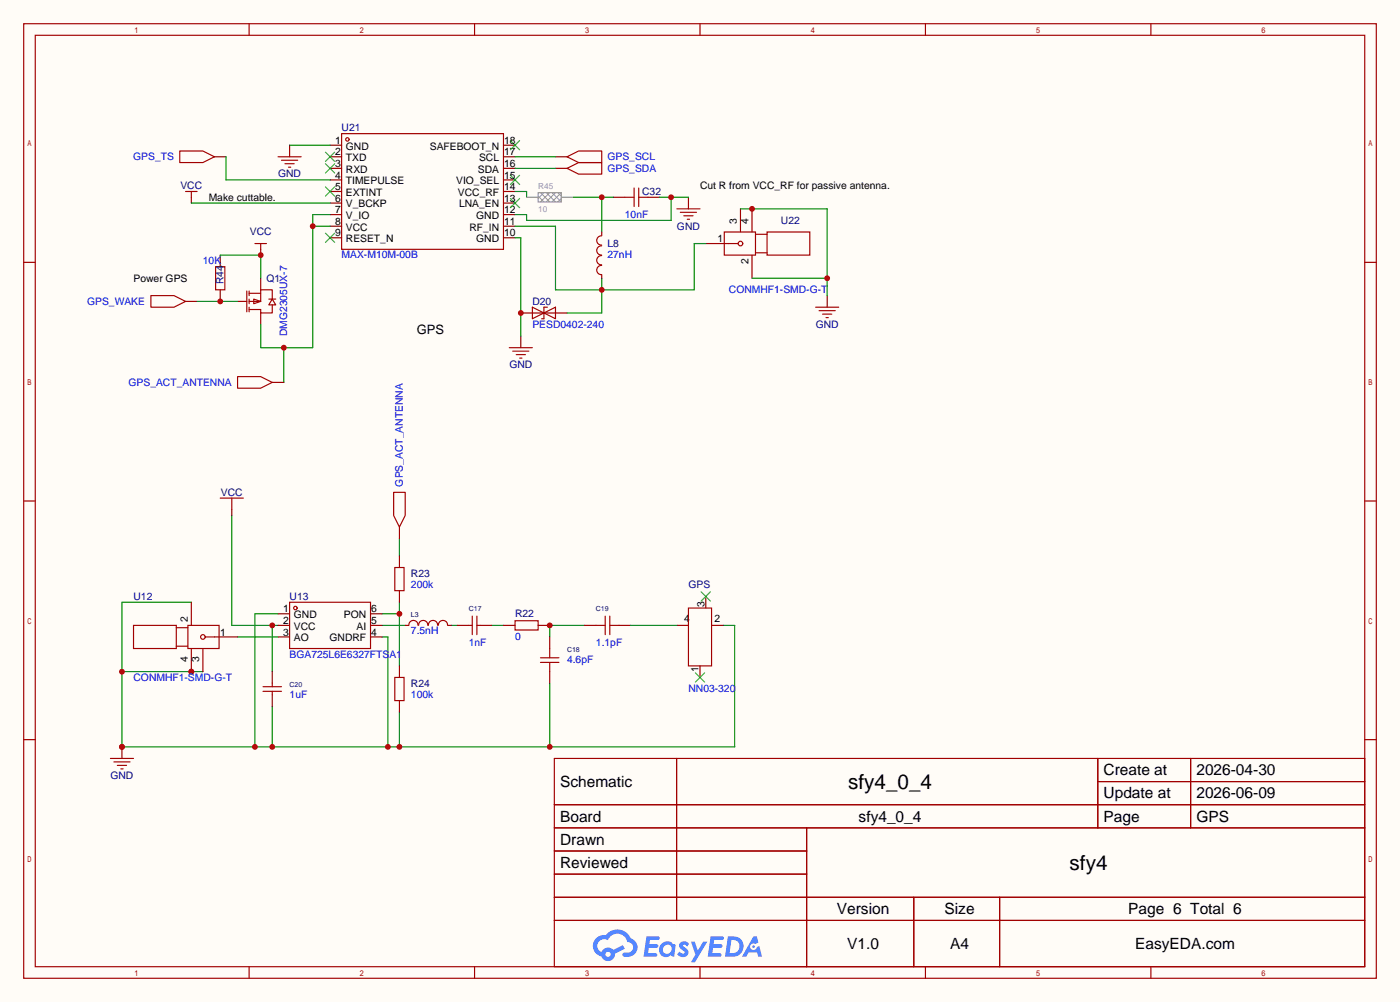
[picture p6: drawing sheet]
<svg xmlns="http://www.w3.org/2000/svg" width="308mm" height="220mm" viewBox="0 0 308 220" stroke-linecap="round" stroke-linejoin="round" font-family="sans-serif">
<path d="M0 0h307.6v220h-307.6z" fill="#fffcf7"/>
<g fill="none" stroke="#a10000" stroke-width=".25">
<path d="M5.2 5.2h297.2v209.6h-297.2zM7.7 7.7h292.1v204.5h-292.1zM54.7 5.2v2.5M104.3 5.2v2.5M153.8 5.2v2.5M203.3 5.2v2.5M252.9 5.2v2.5M5.2 57.6h2.5M299.8 57.6h2.6M5.2 110h2.5M299.8 110h2.6M5.2 162.4h2.5"/>
<path d="M121.8 166.5h178v45.7h-178zM121.8 176.7h178M148.7 166.5v35.6M241.2 166.5v15.2M241.2 171.6h58.6M261.6 166.5v15.2M299.8 162.4h2.6M121.8 181.7h178M121.8 186.8h55.4M121.8 197h178M121.8 191.9h55.4M177.2 181.7v30.5"/>
<path d="M200.8 197v15.2M219.6 197v15.2M54.7 212.2v2.6M104.3 212.2v2.6M121.8 202.1h178M153.8 212.2v2.6M203.3 212.2v2.6M252.9 212.2v2.6"/>
</g>
<g fill="#5487ff">
<path d="M149.5 206.9a1.3 1.3 0 0 1 1.9 .3l-.4 .6a.54 .54 0 0 0-1-.2l.2 .2a1.28 1.28 0 0 1 .8 2 1.53 1.53 0 0 1-2.2-.3l.5-.6 .8 .5a.31 .31 0 0 0 .3-.3 .31 .31 0 0 0-.2-.4 1.12 1.12 0 0 1-.7-1.8z"/>
<path d="M151.8 206.7h.8l.7 2 1.2-2h.9l-2.7 4.5h-.9l1-1.6z"/>
<path d="M142 205.5h2.3a.46 .46 0 0 1 .5 .1 .46 .46 0 0 1 .1 .5l-.3 .2h-1.8l-.1 1h1.6a.4 .4 0 0 1 .3 .4 .4 .4 0 0 1-.4 .4h-1.6l-.2 1.2 1.4-.1a.46 .46 0 0 1 .5 .1 .46 .46 0 0 1 .1 .5l-.4 .2h-2.6z"/>
<path d="M156.1 205.5h2.3a.47 .47 0 0 1 .5 .1 .47 .47 0 0 1 .1 .5l-.3 .2h-1.8l-.1 1h1.6a.4 .4 0 0 1 .4 .4 .4 .4 0 0 1-.5 .4h-1.6l-.2 1.1h1.4a.46 .46 0 0 1 .5 .1 .46 .46 0 0 1 .1 .5l-.4 .2h-2.6z"/>
<path d="M165.5 205.6h.8l.3 1.3-.6 .3a.75 .75 0 0 0-1.1 .3 .75 .75 0 0 0 .5 1.1 .75 .75 0 0 0 .9-.7l.5-.3 .6 2.4h-.8l-.3-.9h-1.8l-.5 .9h-1z"/>
<path d="M159.9 205.6l-.6 4.4h1.4a2.27 2.27 0 0 0 2.7-2.3 2.27 2.27 0 0 0-2.7-2.1zM160.7 206.3a1.5 1.5 0 0 1 1.8 1.6 1.5 1.5 0 0 1-1.9 1.3h-.3z"/>
<path d="M145.4 207.2a1.6 1.6 0 0 0-.4 2.3 1.6 1.6 0 0 0 2.3 .2l.8 .3 .3-2.4-.1-.3-.5-.1a1.58 1.58 0 0 0-2.4 0zM146 207.7a.98 .98 0 0 1 1.6 .4 .98 .98 0 0 1-1.1 1.3 .94 .94 0 0 1-.9-.7 .94 .94 0 0 1 .4-1z"/>
<path d="M131 206a2.37 2.37 0 0 0 1.1 4 1.54 1.54 0 0 0 1.8 1 1.54 1.54 0 0 0 1.2-1.6l2.2-1.1-.5-.8-2.1 1a1.57 1.57 0 0 0-2.6 .5 1.5 1.5 0 0 1-.7-2.1 1.5 1.5 0 0 1 2.2-.5 2.23 2.23 0 0 1 2.3-1.4 2.23 2.23 0 0 1 2 1.8 1.16 1.16 0 0 1 1.2 1.1 1.16 1.16 0 0 1-1.1 1.2h-.7a.47 .47 0 0 0-.5 .4 .47 .47 0 0 0 .4 .5 2.17 2.17 0 0 0 2.5-.9 2.17 2.17 0 0 0-.4-2.7l-.7-.4a3.2 3.2 0 0 0-5.5-.7l-1.1 .1zM133 209.5a.6 .6 0 0 1 1.2 0 .6 .6 0 0 1-1.2 0z"/>
<circle cx="165.6" cy="207.8" r=".28"/>
</g>
<g fill="none" stroke="#a10000" stroke-width=".25">
<path d="M61.1 34.4h5.1M61.8 35.2h3.6M62.6 35.9h2M63.4 36.7h.5M75.1 29.3h35.5v25.4h-35.5zM124.6 34.4l2.5-1.3h5.1v2.6h-5.1zM124.6 37l2.5-1.3h5.1v2.5h-5.1zM56 53.5h2.5M57.3 53.5v1.2M159.1 50.9h6.9v5.1h-6.9zM160.1 53.5h2.1M166 51.4h2.5"/>
<path d="M166 55.5h2.5M168.5 50.9h9.4v5.1h-9.4zM33.1 64.9h5.1l2.6 1.3-2.6 1.2h-5.1zM111.9 76.3h5.1M112.6 77.1h3.6M113.4 77.9h2M114.2 78.6h.5M179.2 67.4h5.1M180 68.2h3.5M180.7 69h2.1M181.5 69.7h.5"/>
<circle cx="76.3" cy="30.6" r=".38"/>
<circle cx="162.7" cy="53.5" r=".51"/>
</g>
<g fill="none" stroke="#870000" stroke-width=".25">
<path d="M63.6 31.9v2.5M72.5 31.9h2.6M72.5 34.4h2.6M72.5 37h2.6M72.5 39.5h2.6M110.6 31.9h2.6M110.6 34.4h2.6M110.6 37h2.6M110.6 39.5h2.6M122 34.4h2.6M122 37h2.6M57.3 54.7v1.3"/>
<path d="M72.5 42h2.6M72.5 44.6h2.6M72.5 47.1h2.6M72.5 49.7h2.6M72.5 52.2h2.6M110.6 42h2.6M110.6 44.6h2.6M110.6 47.1h2.6M110.6 49.7h2.6M110.6 52.2h2.6M155.1 53.5h5M162.7 45.8v5.1"/>
<path d="M165.2 45.8v5.1M165.2 56v5.1M40.8 66.2h2.5M114.4 73.8v2.5M181.7 64.9v2.5"/>
</g>
<g fill="none" stroke="#3c3" stroke-width=".25">
<path d="M71.5 33.4l2 2M71.5 35.9l2 2.1M73.5 33.4l-2 2M73.5 35.9l-2 2.1M112.1 38.5l2.1 2M112.1 30.9l2.1 2M114.2 38.5l-2.1 2M114.2 30.9l-2.1 2M71.5 41l2 2.1M71.5 51.2l2 2M73.5 41l-2 2.1M73.5 51.2l-2 2"/>
<path d="M112.1 43.6l2.1 2M114.2 43.6l-2.1 2"/>
</g>
<path d="M63.6 31.9h8.9M113.2 34.4h8.8M113.2 37h8.8M162.7 45.8h19v19.1M165.2 61.1h16.5" fill="none" stroke="#008700" stroke-width=".25"/>
<g fill="#c00">
<circle cx="181.7" cy="61.1" r=".63"/>
<circle cx="165.2" cy="45.8" r=".63"/>
</g>
<path d="M134.7 43.3h2.6M142.4 43.3h2.5M151.3 43.3v2.5M114.4 68.7h10.2" fill="none" stroke="#870000" stroke-width=".25"/>
<path d="M137.3 43.3h2M139.3 41.3v4M140.3 41.3v4M140.3 43.3h2.1M148.7 45.8h5.1M149.5 46.6h3.5M150.2 47.4h2.1M151 48.1h.5M117 67.4l2.5 1.3-2.5 1.3zM119.5 68.7l2.5-1.3v2.6zM120.3 67.4h-.8v2.6h-.5" fill="none" stroke="#a10000" stroke-width=".25"/>
<path d="M113.2 42h2.5v1.3M144.9 43.3h6.4M147.4 43.3v5.1h-31.7v-1.3h-2.5" fill="none" stroke="#008700" stroke-width=".25"/>
<circle cx="147.4" cy="43.3" r=".63" fill="#c00"/>
<path d="M113.2 52.2h1.2v21.6" fill="none" stroke="#008700" stroke-width=".25"/>
<circle cx="114.4" cy="68.7" r=".63" fill="#c00"/>
<path d="M113.2 49.7h8.8v13.9h30.5v-10.1h2.6M132.2 61.1v7.6h-7.6" fill="none" stroke="#008700" stroke-width=".25"/>
<circle cx="132.2" cy="63.6" r=".63" fill="#c00"/>
<path d="M125.9 43.3h8.8M132.2 43.3v7.6" fill="none" stroke="#008700" stroke-width=".25"/>
<circle cx="132.2" cy="43.3" r=".63" fill="#c00"/>
<path d="M48.4 56v2.5M132.2 50.9v.8M48.4 63.6v2.6M52.2 66.2h2M57.3 61.1v2.5M57.3 68.7v2.5M132.2 60.3v.8" fill="none" stroke="#870000" stroke-width=".25"/>
<g fill="none" stroke="#a10000" stroke-width=".25">
<path d="M47.4 58.5h2v5.1h-2zM132.2 58.3a1.01 1.01 0 0 0-1.1 1 1.01 1.01 0 0 0 1.1 1M132.2 56.1a1.01 1.01 0 0 0-1.1 1 1.01 1.01 0 0 0 1.1 1M132.2 54a1.01 1.01 0 0 0-1.1 1 1.01 1.01 0 0 0 1.1 1M132.2 51.8a1.01 1.01 0 0 0-1.1 1 1.01 1.01 0 0 0 1.1 1M54.2 63.9v4.6M54.7 64.4h2.6M54.7 63.9v1M54.7 65.7v1M54.7 67.4v1.1M55.8 65.7l1.5 .5-1.5 .5zM59.1 65.7h1.5"/>
<path d="M59.8 65.7l.8 1.2h-1.5zM59.8 65.7v-2.1h-2.5v2.6h-2.6M59.8 66.9v1.8h-2.5v-.8h-2.6"/>
</g>
<path d="M43.3 66.2h8.9" fill="none" stroke="#008700" stroke-width=".25"/>
<circle cx="48.4" cy="66.2" r=".63" fill="#c00"/>
<path d="M48.4 56h8.9v5.1" fill="none" stroke="#008700" stroke-width=".25"/>
<circle cx="57.3" cy="56" r=".63" fill="#c00"/>
<path d="M42 43.3v1.3" fill="none" stroke="#870000" stroke-width=".25"/>
<path d="M40.8 42h2.5M42 42v1.3" fill="none" stroke="#a10000" stroke-width=".25"/>
<path d="M42 44.6h30.5M68.7 49.7h3.8M72.5 47.1h-3.8v29.2h-11.4v-5.1M62.4 76.3v7.6" fill="none" stroke="#008700" stroke-width=".25"/>
<g fill="#c00">
<circle cx="68.7" cy="49.7" r=".63"/>
<circle cx="62.4" cy="76.3" r=".63"/>
</g>
<path d="M118.2 43.1l1.3 1.2M118.7 42.3l2.1 2M119.5 42.3l-1.3 1.3M120 42.3l2 2M120.8 42.3l-2.1 2M121.3 42.3l2 2M122 42.3l-2 2M122.6 42.3l.7 .8M123.3 42.3l-2 2M123.3 43.6l-.7 .7" fill="none" stroke="#999" stroke-width=".22"/>
<path d="M115.7 43.3h2.5M118.2 42.3h5.1v2h-5.1zM123.3 43.3h2.6" fill="none" stroke="#999" stroke-width=".25"/>
<path d="M59.8 83.9h2.6" fill="none" stroke="#870000" stroke-width=".25"/>
<path d="M52.2 82.7h5.1l2.5 1.2-2.5 1.3h-5.1z" fill="none" stroke="#a10000" stroke-width=".25"/>
<path d="M83.9 134.7h3.9M87.8 132.2v14" fill="none" stroke="#008700" stroke-width=".25"/>
<circle cx="87.8" cy="134.7" r=".63" fill="#c00"/>
<path d="M50.9 113.2v24.1h10.2M87.8 118.2v3.8M59.8 137.3v10.1M83.9 137.3h5.1M99.2 137.3h1.3M108.1 137.3h2.5M128.4 137.3h-7.6v2.5" fill="none" stroke="#008700" stroke-width=".25"/>
<circle cx="59.8" cy="137.3" r=".63" fill="#c00"/>
<path d="M42 132.2h-15.2v31.8h134.6v-26.7h-2.5M52.2 139.8h8.9M61.1 134.7h-5.1v29.3M83.9 139.8h1.3v24.2M26.8 147.4h17.8M59.8 155.1v8.9M87.8 156.3v7.7M120.8 150v14" fill="none" stroke="#008700" stroke-width=".25"/>
<g fill="#c00">
<circle cx="26.8" cy="147.4" r=".63"/>
<circle cx="26.8" cy="164" r=".63"/>
<circle cx="56" cy="164" r=".63"/>
<circle cx="59.8" cy="164" r=".63"/>
<circle cx="85.2" cy="164" r=".63"/>
<circle cx="87.8" cy="164" r=".63"/>
<circle cx="120.8" cy="164" r=".63"/>
<circle cx="42" cy="147.4" r=".63"/>
</g>
<path d="M50.9 111.9v1.3M87.8 115.7v2.5M87.8 146.2v2.5M87.8 153.8v2.5M26.8 164v2.5" fill="none" stroke="#870000" stroke-width=".25"/>
<path d="M48.4 109.3h5.1M50.9 109.3v2.6M86.5 108.1h2.5v5.1l-1.2 2.5-1.3-2.5zM86.7 148.7h2.1v5.1h-2.1z" fill="none" stroke="#a10000" stroke-width=".25"/>
<circle cx="26.8" cy="164" r=".63" fill="#c00"/>
<g fill="none" stroke="#a10000" stroke-width=".25">
<path d="M63.6 132.2h17.8v10.2h-17.8zM86.7 124.6h2.1v5.1h-2.1zM89.8 137.3a1.01 1.01 0 0 1 1-1.1 1.01 1.01 0 0 1 1 1.1M92 137.3a1.01 1.01 0 0 1 1-1.1 1.01 1.01 0 0 1 1 1.1M94.1 137.3a1.01 1.01 0 0 1 1-1.1 1.01 1.01 0 0 1 1 1.1M96.3 137.3a1.01 1.01 0 0 1 1-1.1 1.01 1.01 0 0 1 1 1.1M103 137.3h.8M103.8 135.3v4M104.8 137.3h.7M104.8 135.3v4M113.2 136.3h5v2h-5zM130.9 137.3h2.1"/>
<path d="M133 135.3v4M134 137.3h2M134 135.3v4M57.8 151.8h4M57.8 150.7h4M59.8 150v.7M59.8 151.8v.7M118.7 145.4h4.1M118.7 144.4h4.1M120.8 142.4v2M120.8 145.4v2M24.3 166.5h5"/>
<path d="M25 167.3h3.6M25.8 168h2M26.5 168.8h.6"/>
<circle cx="64.9" cy="133.5" r=".38"/>
</g>
<g fill="none" stroke="#870000" stroke-width=".25">
<path d="M61.1 137.3h2.5M61.1 134.7h2.5M61.1 139.8h2.5M81.4 137.3h2.5M81.4 134.7h2.5M81.4 139.8h2.5M87.8 122v2.6M87.8 129.7v2.5M89 137.3h.8M98.4 137.3h.8M100.5 137.3h2.5M105.5 137.3h2.6"/>
<path d="M118.2 137.3h2.6M120.8 139.8v2.6M128.4 137.3h2.5M136 137.3h2.6M59.8 147.4v2.6M59.8 152.5v2.6M120.8 147.4v2.6"/>
</g>
<circle cx="120.8" cy="137.3" r=".63" fill="#c00"/>
<path d="M110.6 137.3h2.6M42 142.4v5" fill="none" stroke="#870000" stroke-width=".25"/>
<g fill="none" stroke="#a10000" stroke-width=".25">
<path d="M45.1 139.8h2"/>
<circle cx="44.6" cy="139.8" r=".51"/>
</g>
<circle cx="42" cy="147.4" r=".63" fill="#c00"/>
<path d="M47.1 34.4h2.6M42 132.2v5.1M47.1 139.8h5.1M148.7 137.3h2.6M155.1 130.9v2.6M156.3 137.3h2.6M44.6 142.4v5M153.8 146.2v2.5" fill="none" stroke="#870000" stroke-width=".25"/>
<path d="M39.5 33.1h5.1l2.5 1.3-2.5 1.3h-5.1zM29.3 137.3h9.4v5.1h-9.4zM38.7 137.8h2.6M41.3 137.3h6.8v5.1h-6.8zM151.3 133.5h5v12.7h-5zM38.7 141.9h2.6" fill="none" stroke="#a10000" stroke-width=".25"/>
<path d="M49.7 34.4v5.1h22.8M138.6 137.3h10.1" fill="none" stroke="#008700" stroke-width=".25"/>
<path d="M154.1 129.9l2 2.1M156.1 129.9l-2 2.1M152.8 147.7l2 2M154.8 147.7l-2 2" fill="none" stroke="#3c3" stroke-width=".25"/>
<g font-size="4.5">
<text x="186.4" y="173.3">sfy4_0_4</text>
<text x="235" y="191.1">sfy4</text>
</g>
<g font-size="3.4">
<text x="123.1" y="172.7">Schematic</text>
<text x="242.5" y="170.2">Create at</text>
<text x="262.9" y="170.2">2026-04-30</text>
<text x="242.5" y="175.3">Update at</text>
<text x="262.9" y="175.3">2026-06-09</text>
<text x="123.1" y="180.4">Board</text>
<text x="123.1" y="185.4">Drawn</text>
<text x="188.7" y="180.4">sfy4_0_4</text>
<text x="242.5" y="180.4">Page</text>
<text x="262.9" y="180.4">GPS</text>
<text x="123.1" y="190.5">Reviewed</text>
<text x="183.9" y="200.7">Version</text>
<text x="207.5" y="200.7">Size</text>
<text x="247.9" y="200.7">Page 6 Total 6</text>
<text x="186.1" y="208.3">V1.0</text>
<text x="208.8" y="208.3">A4</text>
<text x="249.4" y="208.3">EasyEDA.com</text>
</g>
<text font-size="2.8" x="91.6" y="73.2">GPS</text>
<g font-size="2.3" fill="#000080">
<text x="75.1" y="28.8">U21</text>
<text x="39.6" y="41.5">VCC</text>
<text x="61.1" y="39">GND</text>
<text x="141.1" y="42.8">C32</text>
<text x="54.9" y="51.7">VCC</text>
<text x="148.7" y="50.4">GND</text>
<text x="171.6" y="49.1">U22</text>
<text x="133.5" y="54.2">L8</text>
<text x="49.1" y="62.4" transform="rotate(-90 49.1 62.4)">R44</text>
<text x="58.5" y="61.8">Q1</text>
<text x="117" y="66.9">D20</text>
<text x="179.2" y="72">GND</text>
<text x="111.9" y="80.9">GND</text>
<text x="48.5" y="108.8">VCC</text>
<text x="29.3" y="131.7">U12</text>
<text x="63.6" y="131.7">U13</text>
<text x="90.3" y="126.6">R23</text>
<text x="151.3" y="129.1">GPS</text>
<text x="113.2" y="135.5">R22</text>
<text x="90.3" y="150.7">R24</text>
<text x="24.3" y="171">GND</text>
</g>
<g font-size="2.3" fill="#00f">
<text x="29.3" y="35.1">GPS_TS</text>
<text x="133.5" y="35.1">GPS_SCL</text>
<text x="133.5" y="37.7">GPS_SDA</text>
<text x="137.3" y="47.8">10nF</text>
<text x="44.6" y="58">10K</text>
<text x="75.1" y="56.7">MAX-M10M-00B</text>
<text x="133.5" y="56.7">27nH</text>
<text x="160.1" y="64.4">CONMHF1-SMD-G-T</text>
<text x="19.1" y="66.9">GPS_WAKE</text>
<text x="117" y="72">PESD0402-240</text>
<text x="63.1" y="73.8" transform="rotate(-90 63.1 73.8)">DMG2305UX-7</text>
<text x="28.2" y="84.7">GPS_ACT_ANTENNA</text>
<text x="88.5" y="106.8" transform="rotate(-90 88.5 106.8)">GPS_ACT_ANTENNA</text>
<text x="90.3" y="129.1">200k</text>
<text x="90.3" y="139.3">7.5nH</text>
<text x="103" y="141.8">1nF</text>
<text x="113.2" y="140.6">0</text>
<text x="130.9" y="141.8">1.1pF</text>
<text x="29.3" y="149.4">CONMHF1-SMD-G-T</text>
<text x="63.6" y="144.4">BGA725L6E6327FTSA1</text>
<text x="124.6" y="145.6">4.6pF</text>
<text x="63.6" y="153.3">1uF</text>
<text x="90.3" y="153.3">100k</text>
<text x="151.3" y="152">NN03-320</text>
</g>
<g font-size="2.3">
<text x="73.7" y="31.6">1</text>
<text x="73.7" y="34.1">2</text>
<text x="76" y="32.8">GND</text>
<text x="76" y="35.4">TXD</text>
<text x="94.4" y="32.8">SAFEBOOT_N</text>
<text x="105.3" y="35.4">SCL</text>
<text x="110.7" y="34.1">17</text>
<text x="110.7" y="31.6">18</text>
<text x="73.7" y="36.6">3</text>
<text x="73.7" y="39.2">4</text>
<text x="73.7" y="41.7">5</text>
<text x="76" y="37.9">RXD</text>
<text x="76" y="40.5">TIMEPULSE</text>
<text x="100.2" y="40.5">VIO_SEL</text>
<text x="105" y="37.9">SDA</text>
<text x="110.7" y="41.7">14</text>
<text x="110.7" y="39.2">15</text>
<text x="110.7" y="36.6">16</text>
<text x="153.8" y="41.5">Cut R from VCC_RF for passive antenna.</text>
<text x="45.8" y="44">Make cuttable.</text>
<text x="73.7" y="44.3">6</text>
<text x="73.7" y="46.8">7</text>
<text x="76" y="43">EXTINT</text>
<text x="76" y="45.5">V_BCKP</text>
<text x="100.6" y="43">VCC_RF</text>
<text x="100.9" y="45.5">LNA_EN</text>
<text x="110.7" y="46.8">12</text>
<text x="110.7" y="44.3">13</text>
<text x="73.7" y="49.3">8</text>
<text x="73.7" y="51.9">9</text>
<text x="76" y="48.1">V_IO</text>
<text x="76" y="50.6">VCC</text>
<text x="76" y="53.2">RESET_N</text>
<text x="103.1" y="50.6">RF_IN</text>
<text x="104.6" y="53.2">GND</text>
<text x="104.6" y="48.1">GND</text>
<text x="110.7" y="51.9">10</text>
<text x="110.7" y="49.3">11</text>
<text x="157.6" y="53.2">1</text>
<text x="161.9" y="49.2" transform="rotate(-90 161.9 49.2)">3</text>
<text x="164.4" y="49.2" transform="rotate(-90 164.4 49.2)">4</text>
<text x="164.4" y="58.1" transform="rotate(-90 164.4 58.1)">2</text>
<text x="29.3" y="61.8">Power GPS</text>
<text x="41.2" y="136.5" transform="rotate(-90 41.2 136.5)">2</text>
<text x="62.2" y="134.4">1</text>
<text x="62.2" y="137">2</text>
<text x="64.6" y="135.7">GND</text>
<text x="75.6" y="135.7">PON</text>
<text x="81.5" y="137">5</text>
<text x="81.5" y="134.4">6</text>
<text x="150.4" y="136.5">4</text>
<text x="154.8" y="133.4" transform="rotate(-90 154.8 133.4)">3</text>
<text x="157" y="136.5">2</text>
<text x="48.4" y="139.5">1</text>
<text x="62.2" y="139.5">3</text>
<text x="64.6" y="138.2">VCC</text>
<text x="64.6" y="140.8">AO</text>
<text x="72.4" y="140.8">GNDRF</text>
<text x="78.3" y="138.2">AI</text>
<text x="81.5" y="139.5">4</text>
<text x="41.2" y="145.4" transform="rotate(-90 41.2 145.4)">4</text>
<text x="43.8" y="145.4" transform="rotate(-90 43.8 145.4)">3</text>
<text x="153.5" y="147.6" transform="rotate(-90 153.5 147.6)">1</text>
</g>
<g font-size="1.8" fill="#999">
<text x="118.2" y="41.5">R45</text>
<text x="118.2" y="46.6">10</text>
</g>
<g font-size="1.5" fill="#000080">
<text x="90.3" y="135.5">L3</text>
<text x="103" y="134.2">C17</text>
<text x="130.9" y="134.2">C19</text>
<text x="124.6" y="143.1">C18</text>
<text x="63.6" y="150.7">C20</text>
</g>
</svg>
